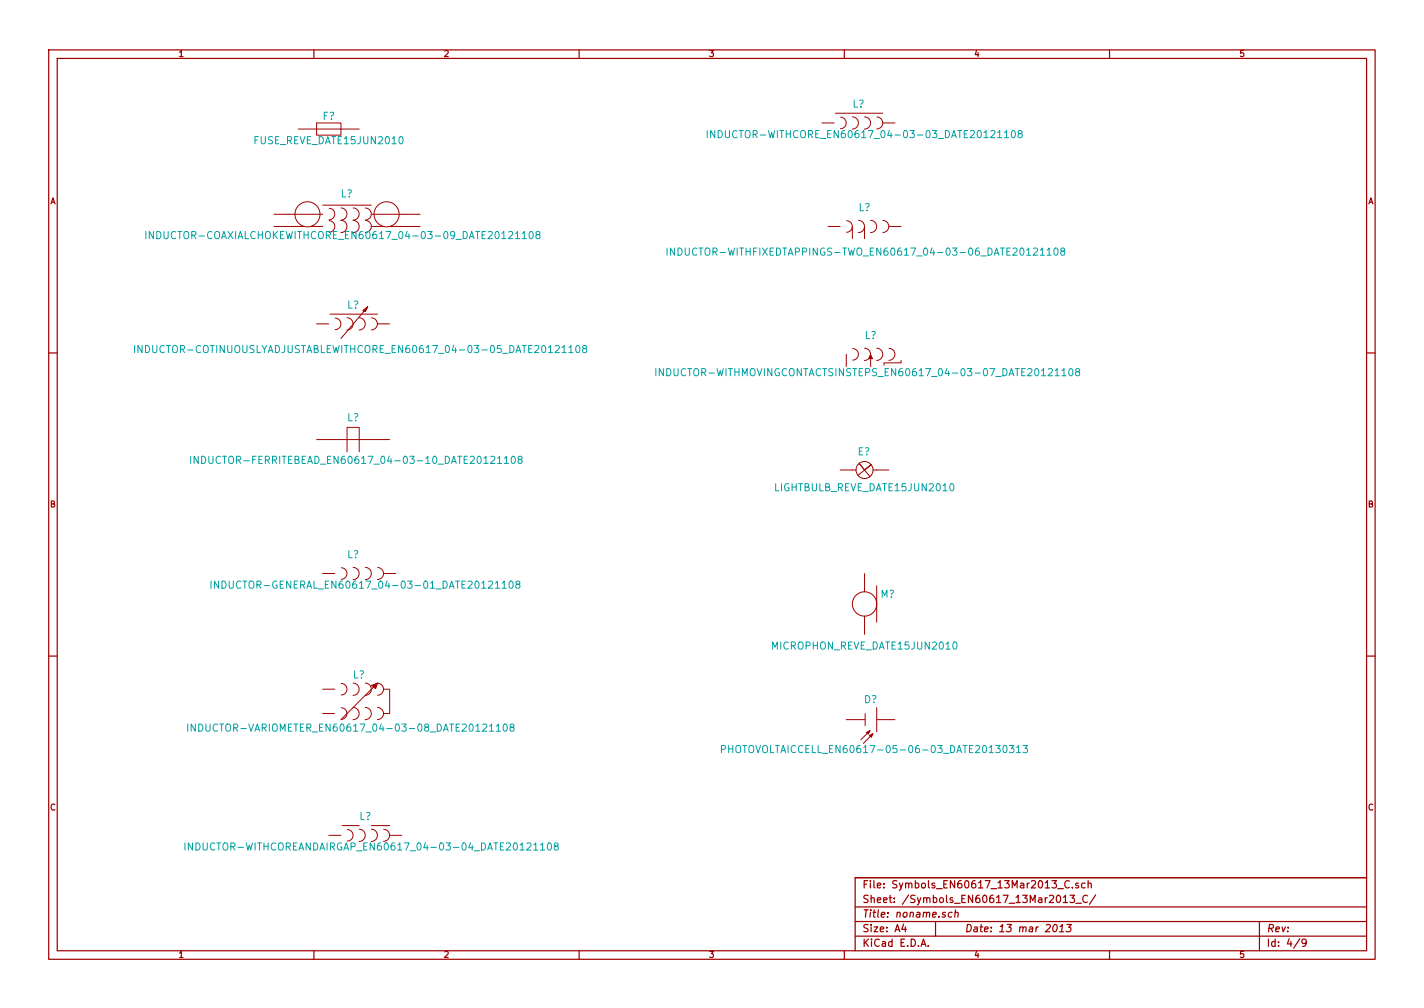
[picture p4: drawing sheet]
<svg xmlns="http://www.w3.org/2000/svg" width="297mm" height="210mm" viewBox="0 0 297 210" stroke-linecap="round" stroke-linejoin="round" font-family="sans-serif">
<g fill="none" stroke="#a00000" stroke-width=".25">
<path d="M10.2 10.4h276.6v189.7h-276.6zM11.9 12.2h273.2v186.1h-273.2zM65.5 10.4v1.8M120.8 10.4v1.8M176.1 10.4v1.8M231.4 10.4v1.8M10.2 73.6h1.7M285.1 73.6h1.7M10.2 136.8h1.7M285.1 136.8h1.7M65.5 198.3v1.8M120.8 198.3v1.8"/>
<path d="M176.1 198.3v1.8M178.4 189.2h106.7M178.4 195.3h106.7M178.4 192.2h106.7M188.5 192.8l-.4 1h1M188.8 193.3v1.1M192.1 197.4l.5-1.5 .5 1.5M192.3 197h.7M193.6 197.3v.1M195.1 192.2v3.1M198.6 190.4h-.6l-.2 .6 .3 .3 .4-.1M199.2 190.4l.3-.1 .3 .1v.9"/>
<path d="M199.3 189.8l-.2 1.5M219.9 193l.2-.2a.78 .78 0 0 1 .5 .7 .78 .78 0 0 1-.3 .7l-.4 .2-.3-.3v-.7zM220.6 185.4h1.2M221 194.4h.9M221.1 193.3l.5-.5-.2 1.6M221.8 187.2l.4-.5v1.6M221.8 188.3h.9M222.6 192.8h.9l-.6 .6 .4 .1 .1 .2-.2 .6-.6 .1-.2-.2M223.1 183.8a.72 .72 0 0 0-1 .5 .72 .72 0 0 0 .7 .9l.3-.1M223.2 186.7h.9l-.5 .6 .5 .2v.6l-.3 .2-.6-.2M223.7 185.1v.1M224.4 188.4h1.2"/>
<path d="M224.9 184.3l-.3-.1-.2 .2v.2l.5 .2v.3h-.5M226.3 184.3l-.4-.1-.3 .3 .1 .6 .2 .1 .4-.1M226.8 186.9a.72 .72 0 0 0-1 .5 .72 .72 0 0 0 .7 .9l.3-.2M227 184.3h.1a.36 .36 0 0 1 .5 .1v.8M227 183.7v1.5M228.5 186.7l-1.2 1.9M231.4 198.3v1.8M262.7 192.2v6.1M271.1 195.8l-1.3 2M272.5 196.5l-.3 .3h-.5l-.1-.3 .1-.5 .5-.1 .2 .1a1.16 1.16 0 0 1-.2 1.3l-.5 .1M285.1 183.1h-106.7v15.2"/>
</g>
<g fill="none" stroke="#a00000" stroke-width=".21">
<path d="M62.2 26.9h12.7M66 25.6h5.1v2.6h-5.1zM171.4 25.6h2.6M174.2 23.6h9.9M175.3 24.5a1.19 1.19 0 0 1 1.2 1.2 1.19 1.19 0 0 1-1.2 1.1M177.8 24.4a1.27 1.27 0 0 1 1.2 1.3 1.27 1.27 0 0 1-1.2 1.2M180.3 24.4a1.27 1.27 0 0 1 1.3 1.3 1.27 1.27 0 0 1-1.3 1.2M182.9 24.4a1.24 1.24 0 0 1 1.2 1.3 1.24 1.24 0 0 1-1.2 1.2M184.1 25.6h2.6M57.1 47.2h6.4M57.1 44.7h10.2M64.8 47.2h2.5"/>
<path d="M67.3 42.8h10.2M68.7 46a1.19 1.19 0 0 1 1.1 1.3 1.19 1.19 0 0 1-1.2 1.1M68.7 43.5a1.19 1.19 0 0 1 1.1 1.2 1.19 1.19 0 0 1-1.2 1.1M71.1 46a1.27 1.27 0 0 1 1.3 1.3 1.27 1.27 0 0 1-1.3 1.2M71.1 43.4a1.27 1.27 0 0 1 1.3 1.3 1.27 1.27 0 0 1-1.3 1.2M73.7 43.4a1.3 1.3 0 0 1 1.2 1.3 1.3 1.3 0 0 1-1.2 1.3 1.27 1.27 0 0 1 1.2 1.3 1.27 1.27 0 0 1-1.3 1.2M76.2 46a1.24 1.24 0 0 1 1.2 1.3 1.24 1.24 0 0 1-1.2 1.2M76.2 43.4a1.24 1.24 0 0 1 1.2 1.3 1.24 1.24 0 0 1-1.2 1.2M77.5 47.2h2.5M77.5 44.7h10.1M81.2 47.2h6.4M172.7 47.2h2.6"/>
<path d="M176.6 46a1.19 1.19 0 0 1 1.2 1.3 1.19 1.19 0 0 1-1.2 1.1M177.8 47.3v2.5M179.1 46a1.27 1.27 0 0 1 1.2 1.3 1.27 1.27 0 0 1-1.3 1.2M180.3 47.3v2.5M181.6 46a1.27 1.27 0 0 1 1.3 1.3 1.27 1.27 0 0 1-1.3 1.2M184.2 46a1.24 1.24 0 0 1 1.2 1.3 1.24 1.24 0 0 1-1.3 1.2M185.4 47.2h2.6M66 67.6h2.6M68.8 65.5h9.9M69.9 66.4a1.19 1.19 0 0 1 1.2 1.2 1.19 1.19 0 0 1-1.2 1.2M72.4 66.3a1.27 1.27 0 0 1 1.2 1.3 1.27 1.27 0 0 1-1.2 1.2M74.9 66.3a1.27 1.27 0 0 1 1.3 1.3 1.27 1.27 0 0 1-1.3 1.2"/>
<path d="M76.2 64.5l-.4 .3M76.3 64.5l-.1 .4-.3-.1M76.7 64l-.5 1-.5-.2 1-.8-5.6 6.6M77.5 66.3a1.24 1.24 0 0 1 1.2 1.3 1.24 1.24 0 0 1-1.2 1.2M78.7 67.6h2.6M176.5 73.9v2.5M177.9 72.7a1.19 1.19 0 0 1 1.1 1.2 1.19 1.19 0 0 1-1.1 1.2M180.3 72.6a1.27 1.27 0 0 1 1.3 1.3 1.27 1.27 0 0 1-1.3 1.3M181.4 74.7h.5M181.4 74.5h.5M181.5 74.3v.2M181.6 73.9l-.4 .9h.8l-.4-.8"/>
<path d="M181.6 74.3l.1 .2M181.6 74v2.4M182.9 72.6a1.27 1.27 0 0 1 1.2 1.3 1.27 1.27 0 0 1-1.2 1.3M185.4 72.7a1.24 1.24 0 0 1 1.3 1.2 1.24 1.24 0 0 1-1.3 1.3M188 75.2v.5h-3.6v.5M66 91.7h15.3M72.4 94.2v-5.1h2.5v5.1M175.3 98h3.3M178.9 99.2l2.8-2.3-1.4 1.1-1.1-1.4 2.3 2.8M182.1 98h3.3M67.3 119.6h2.5M71.2 118.4a1.19 1.19 0 0 1 1.2 1.2 1.19 1.19 0 0 1-1.2 1.2"/>
<path d="M73.7 118.4a1.27 1.27 0 0 1 1.2 1.2 1.27 1.27 0 0 1-1.3 1.3M76.2 118.4a1.27 1.27 0 0 1 1.2 1.2 1.27 1.27 0 0 1-1.2 1.3M78.8 118.4a1.24 1.24 0 0 1 1.2 1.2 1.24 1.24 0 0 1-1.3 1.3M80 119.6h2.5M180.3 119.6v3.8M180.3 128.5v3.8M182.9 122.2v7.6M67.3 143.8h2.5M67.3 148.8h2.5M71.2 147.6a1.19 1.19 0 0 1 1.2 1.3 1.19 1.19 0 0 1-1.2 1.1M71.2 142.6a1.19 1.19 0 0 1 1.2 1.2 1.19 1.19 0 0 1-1.2 1.2M73.7 147.6a1.27 1.27 0 0 1 1.2 1.3 1.27 1.27 0 0 1-1.3 1.2"/>
<path d="M73.7 142.5a1.27 1.27 0 0 1 1.2 1.3 1.27 1.27 0 0 1-1.3 1.2M76.2 147.6a1.27 1.27 0 0 1 1.2 1.3 1.27 1.27 0 0 1-1.2 1.2M76.2 142.5a1.27 1.27 0 0 1 1.2 1.3 1.27 1.27 0 0 1-1.2 1.2M77.5 143l1.2-.5-.3 1.1zM77.7 143l.7 .5M77.8 142.9l.5 .4M77.9 142.8l.5 .4M78.1 142.8l.3 .2M78.4 142.6l-.2 .3M78.5 142.8l-.1 .1M78.6 142.7l-.3 .8M78.7 142.5l-7.6 7.6"/>
<path d="M78.8 147.6a1.24 1.24 0 0 1 1.2 1.3 1.24 1.24 0 0 1-1.3 1.2M78.8 142.5a1.24 1.24 0 0 1 1.2 1.3 1.24 1.24 0 0 1-1.3 1.2M80 143.8h1.3v5h-1.3M176.5 150.1h3.8M180.5 148.8v2.6M181.1 152.6h.1M182.9 147.6v5M182.9 150.1h3.8M68.6 174.2h2.5M71.4 172.2h3.5M72.5 173a1.19 1.19 0 0 1 1.1 1.3 1.19 1.19 0 0 1-1.2 1.1M74.9 173a1.27 1.27 0 0 1 1.3 1.3 1.27 1.27 0 0 1-1.3 1.2"/>
<path d="M77.5 173a1.27 1.27 0 0 1 1.2 1.3 1.27 1.27 0 0 1-1.3 1.2M77.5 172.2h3.8M80 173a1.24 1.24 0 0 1 1.3 1.3 1.24 1.24 0 0 1-1.3 1.2M81.3 174.2h2.5"/>
<circle cx="64.1" cy="44.7" r="2.62"/>
<circle cx="80.6" cy="44.7" r="2.62"/>
<circle cx="180.3" cy="98" r="1.78"/>
<circle cx="180.3" cy="126" r="2.54"/>
</g>
<g fill="none" stroke="#00a0a0" stroke-width=".21">
<path d="M147.5 27.2v1.5M149.1 27.2v1.5l-.9-1.5v1.5M149.8 27.2a.76 .76 0 0 1 .9 .8 .76 .76 0 0 1-.9 .7zM209.5 28.7h.9M211.2 27.3l.1-.1a.85 .85 0 0 1 .2 1.5 .8 .8 0 0 1-.6-.6 .8 .8 0 0 1 .3-.8zM212.6 27.9l-.2-.4 .2-.3h.4l.2 .3v.2l-.7 .2-.1 .3v.2l.2 .3h.5l.1-.3v-.4l-.2-.1M30.4 48.3v1.5M32 48.3v1.5l-.9-1.5v1.5M32.7 48.3a.76 .76 0 0 1 .9 .7 .76 .76 0 0 1-.9 .8zM108.9 48.7l.5-.4v1.5M108.9 49.8h.9M110.6 48.4l.1-.1a.85 .85 0 0 1 .2 1.5 .8 .8 0 0 1-.6-.6 .8 .8 0 0 1 .3-.8z"/>
<path d="M112.1 48.9l-.3-.3 .3-.3h.3l.2 .3v.2l-.7 .2-.1 .2v.3l.3 .3 .4-.1 .1-.2v-.3l-.2-.3M139.1 51.7v1.5M140.7 51.7v1.5l-.8-1.5v1.5M141.4 51.7a.76 .76 0 0 1 .9 .8 .76 .76 0 0 1-.9 .7zM218.4 52.2l.4-.5v1.5M218.4 53.2h.9M220.1 51.8l.1-.1a.85 .85 0 0 1 .1 1.5 .8 .8 0 0 1-.5-.6 .8 .8 0 0 1 .3-.8zM221.5 52.4l-.2-.4 .2-.3h.3l.3 .3-.1 .2-.6 .2-.1 .3v.3l.2 .2h.5l.1-.2-.1-.5-.2-.1M28.1 72.1v1.5M29.6 72.1v1.5l-.8-1.5v1.5M30.4 72.1a.76 .76 0 0 1 .8 .7 .76 .76 0 0 1-.8 .8zM118.7 72.5l.4-.4v1.5"/>
<path d="M118.7 73.6h.8M120.3 72.1h.1a.85 .85 0 0 1 .2 1.5 .8 .8 0 0 1-.6-.7 .8 .8 0 0 1 .3-.8zM121.8 72.7l-.3-.3 .3-.3h.3l.3 .3-.1 .2-.6 .2-.2 .2v.3l.3 .3 .4-.1 .2-.2v-.3l-.3-.3M136.8 76.9v1.5M138.4 76.9v1.5l-.9-1.5v1.5M139.1 76.9a.76 .76 0 0 1 .9 .7 .76 .76 0 0 1-.9 .8zM221.5 78.4h.9M223.1 77l.2-.1a.85 .85 0 0 1 .1 1.5 .79 .79 0 0 1-.3-1.4zM224.6 77.5l-.2-.3 .2-.3h.3l.3 .3-.1 .2-.6 .2-.1 .2v.3l.2 .3 .5-.1 .1-.2v-.3l-.3-.3M39.8 95.2v1.5M41.4 95.2v1.5l-.9-1.5v1.5M42.1 95.2a.76 .76 0 0 1 .8 .7 .76 .76 0 0 1-.8 .8z"/>
<path d="M105.2 95.6l.4-.4v1.5M105.2 96.7h.9M106.9 95.2h.1a.85 .85 0 0 1 .1 1.5 .8 .8 0 0 1-.6-.7 .8 .8 0 0 1 .4-.8zM108.3 95.8l-.2-.3 .2-.3h.3l.3 .3-.1 .2-.6 .2-.1 .2v.4l.2 .2 .5-.1 .1-.2-.1-.4-.2-.2M198.3 101l.2-.1a.85 .85 0 0 1 .1 1.5 .79 .79 0 0 1-.3-1.4zM44 121.2v1.5M45.6 121.2v1.5l-.9-1.5v1.5M46.3 121.2a.76 .76 0 0 1 .9 .8 .76 .76 0 0 1-.9 .7zM104.7 122.7h.9M106.3 121.4l.2-.2a.85 .85 0 0 1 .2 1.5 .79 .79 0 0 1-.4-1.3zM107.9 121.9l-.3-.4 .3-.3h.3l.3 .3-.1 .2-.7 .2-.1 .2 .1 .5 .2 .1h.4l.2-.3-.1-.4-.2-.1M39.2 151v1.5"/>
<path d="M40.7 151v1.5l-.8-1.5v1.5M41.5 151a.76 .76 0 0 1 .8 .8 .76 .76 0 0 1-.8 .7zM103.5 152.5h.9M105.1 151.2l.2-.2a.85 .85 0 0 1 .2 1.5 .79 .79 0 0 1-.4-1.3zM106.7 151.7l-.3-.4 .3-.3h.3l.2 .3v.2l-.7 .2-.1 .3v.2l.3 .3h.4l.1-.3v-.2l-.2-.3M150.5 156.3l.8-.1v-.6l-.2-.1h-.6v1.5M152 155.5v1.5M152 156.2h.9M152.9 155.5v1.5M210.5 155.5h1l-.5 .6 .4 .1v.7l-.2 .1-.7-.1M212 155.9l.5-.4v1.5M212 157h.9"/>
<path d="M213.4 155.5h.9l-.5 .6 .4 .1v.7l-.2 .1-.6-.1M38.6 175.8v1.5M40.2 175.8v1.5l-.9-1.5v1.5M40.9 175.8a.76 .76 0 0 1 .8 .8 .76 .76 0 0 1-.8 .7zM112.8 177.3h.8M114.3 176l.2-.2a.85 .85 0 0 1 .2 1.5 .79 .79 0 0 1-.4-1.3zM115.9 176.5l-.3-.4 .3-.3h.3l.3 .3-.1 .2-.7 .2-.1 .3v.2l.3 .3h.4l.2-.3-.1-.4-.2-.1"/>
</g>
<g fill="#a00000" stroke="#a00000" stroke-width=".21">
<path d="M181.5 152.4l-1.9 1.9z"/>
<path d="M182 153.2l-1.9 1.9z"/>
<path d="M180.7 152.8l.8-.4-.4 .8z"/>
<path d="M181.4 153.4l.7-.4-.4 .8z"/>
</g>
<g font-size="2.1" fill="#00a0a0">
<text x="177.8" y="22.5">L?</text>
<text x="67.3" y="25.1">F?</text>
<text x="151.1" y="28.9">INDUCTOR-WITHCORE_EN60617_04-03-03_DATE20121108</text>
<text x="53.4" y="30.1">FUSE_REVE_DATE15JUN2010</text>
<text x="71" y="41.2">L?</text>
<text x="179.1" y="44.1">L?</text>
<text x="33.8" y="49.9">INDUCTOR-COAXIALCHOKEWITHCORE_EN60617_04-03-09_DATE20121108</text>
<text x="143.1" y="53.4">INDUCTOR-WITHFIXEDTAPPINGS-TWO_EN60617_04-03-06_DATE20121108</text>
<text x="72.4" y="64.4">L?</text>
<text x="180.3" y="70.8">L?</text>
<text x="31.3" y="73.7">INDUCTOR-COTINUOUSLYADJUSTABLEWITHCORE_EN60617_04-03-05_DATE20121108</text>
<text x="140.2" y="78.5">INDUCTOR-WITHMOVINGCONTACTSINSTEPS_EN60617_04-03-07_DATE20121108</text>
<text x="72.4" y="87.9">L?</text>
<text x="178.9" y="95">E?</text>
<text x="43.3" y="96.8">INDUCTOR-FERRITEBEAD_EN60617_04-03-10_DATE20121108</text>
<text x="161.9" y="102.5">LIGHTBULB_REVE_DATE15JUN2010</text>
<text x="72.4" y="116.5">L?</text>
<text x="47.5" y="122.9">INDUCTOR-GENERAL_EN60617_04-03-01_DATE20121108</text>
<text x="183.7" y="124.8">M?</text>
<text x="161.4" y="135.6">MICROPHON_REVE_DATE15JUN2010</text>
<text x="73.6" y="141.6">L?</text>
<text x="180.2" y="146.7">D?</text>
<text x="42.6" y="152.7">INDUCTOR-VARIOMETER_EN60617_04-03-08_DATE20121108</text>
<text x="153.8" y="157.1">PHOTOVOLTAICCELL_EN60617-05-06-03_DATE20130313</text>
<text x="74.9" y="171.1">L?</text>
<text x="41.9" y="177.5">INDUCTOR-WITHCOREANDAIRGAP_EN60617_04-03-04_DATE20121108</text>
</g>
<g font-size="2.1" fill="#a00000">
<text x="179.9" y="185.4">File: Symbols_EN60617_13Mar2013_C.sch</text>
<text x="179.9" y="191.5">Title: noname.sch</text>
<text x="179.9" y="188.4">Sheet: /Symbols_EN60617_13Mar2013_C/</text>
<text x="179.9" y="197.6">KiCad E.D.A.</text>
<text x="179.9" y="194.5">Size: A4</text>
<text x="201.2" y="194.5">Date: 13 mar 2013</text>
<text x="264.2" y="194.5">Rev:</text>
<text x="264.2" y="197.6">Id: 4/9</text>
</g>
<g font-size="1.8" fill="#a00000">
<text x="37.3" y="11.9">1</text>
<text x="92.7" y="11.9">2</text>
<text x="148" y="11.9">3</text>
<text x="203.3" y="11.9">4</text>
<text x="258.6" y="11.9">5</text>
<text x="10.4" y="42.7">A</text>
<text x="285.3" y="42.7">A</text>
<text x="10.4" y="105.9">B</text>
<text x="285.3" y="105.9">B</text>
<text x="10.4" y="169.1">C</text>
<text x="285.3" y="169.1">C</text>
<text x="37.3" y="199.8">1</text>
<text x="92.7" y="199.8">2</text>
<text x="148" y="199.8">3</text>
<text x="203.3" y="199.8">4</text>
<text x="258.6" y="199.8">5</text>
</g>
</svg>
